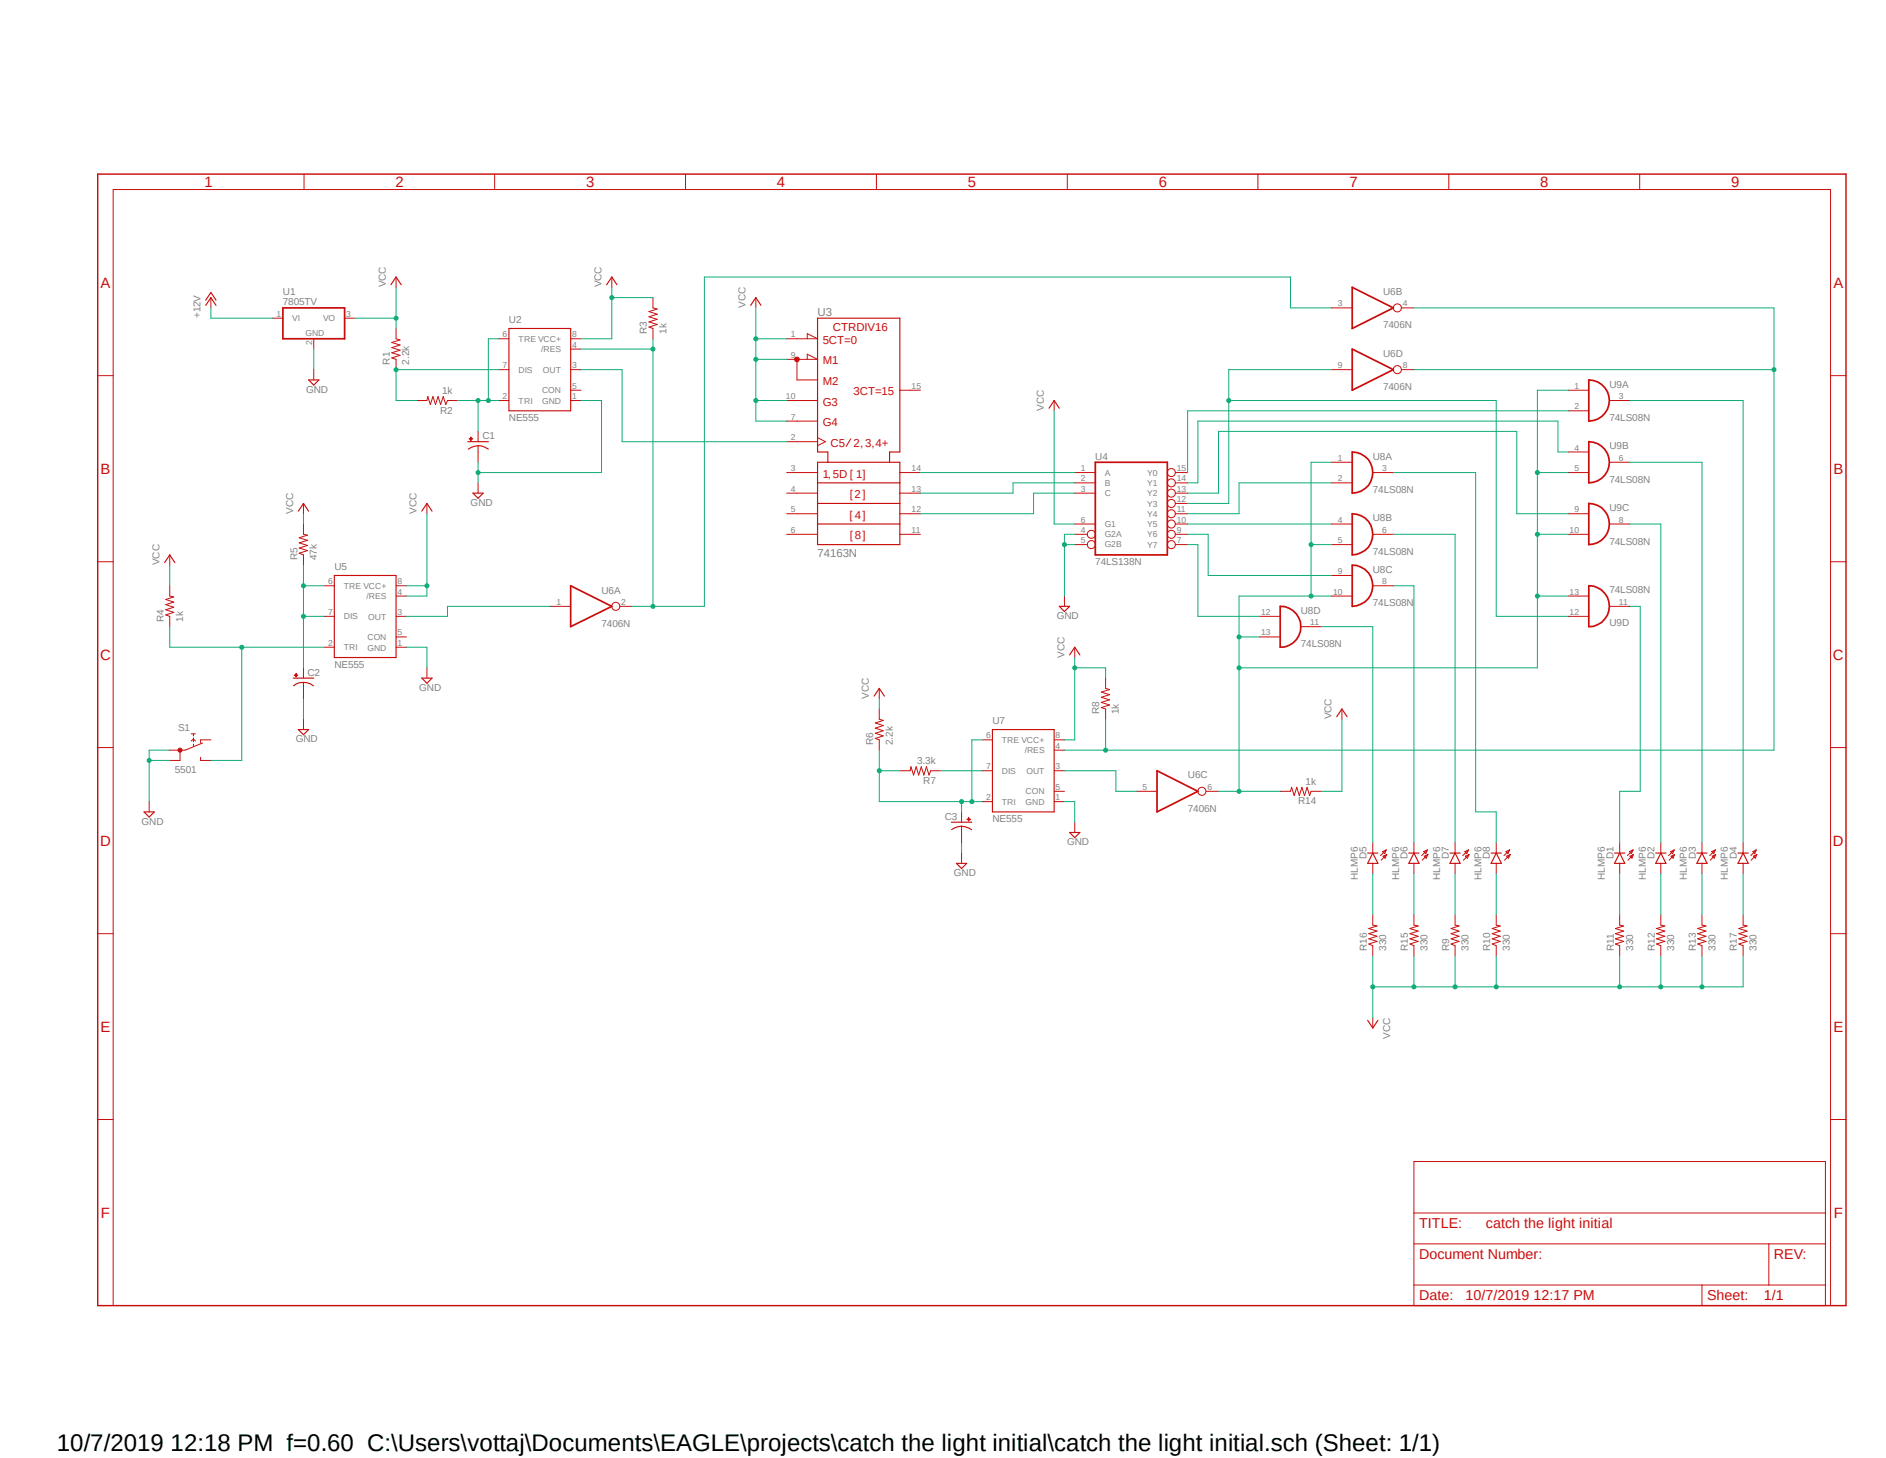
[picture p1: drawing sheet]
<svg xmlns="http://www.w3.org/2000/svg" width="279mm" height="216mm" viewBox="0 0 279 216" stroke-linecap="round" stroke-linejoin="round" font-family="sans-serif">
<path d="M14.1 25.6l259.6 168.1M273.7 25.6l-259.6 168.1" fill="none" stroke="#fff" stroke-width=".15"/>
<path d="M14.5 25.8h259v167.5h-259z" fill="none" stroke="#c90d0c" stroke-width=".21"/>
<g fill="none" stroke="#c90d0c" stroke-width=".15">
<path d="M45 25.8v2.3M73.3 25.8v2.3M101.6 25.8v2.3M129.8 25.8v2.3M158.1 25.8v2.3M186.4 25.8v2.3M214.6 25.8v2.3M242.9 25.8v2.3M14.5 55.6h2.3M40.4 47.1h1.5M46.5 50.2v1.5M51.1 47.1h1.5"/>
<path d="M73.9 50.2h1.5M73.9 54.7h1.5M73.9 59.3h1.5M84.5 50.2h1.6M84.5 54.7h1.6M84.5 59.3h1.6M84.5 57.8h1.6M84.5 51.7h1.6M118.1 50.2h3l-1.5-.8v.8M118.1 59.3h3M119.6 53.2v-.7l1.5 .7h-3v3.1h3M133.3 57.8h1.5"/>
<path d="M271.2 55.6h2.3M118.1 70h3M118.1 73h3M118.1 76.1h3M118.1 79.1h3M118.1 62.4h3M118.1 65.4h3M121.1 64.8l1.2 .6-1.2 .6M126 65l-.7 1.1M133.3 70h1.5M133.3 73h1.5M133.3 76.1h1.5"/>
<path d="M133.3 79.1h1.5M14.5 83.2h2.3M48 86.7h1.5M48 91.3h1.5M48 95.8h1.5M58.7 86.7h1.5M58.7 91.3h1.5M58.7 95.8h1.5M58.7 94.3h1.5M58.7 88.3h1.5M271.2 83.2h2.3M14.5 110.7h2.3"/>
<path d="M145.5 109.6h1.5M145.5 114.1h1.5M145.5 118.7h1.5M156.2 109.6h1.5M156.2 114.1h1.5M156.2 118.7h1.5M156.2 117.2h1.5M156.2 111.1h1.5M271.2 110.7h2.3M14.5 138.3h2.3M271.2 138.3h2.3M14.5 165.8h2.3"/>
<path d="M209.5 172h60.9v21.3h-60.9zM209.5 179.6h60.9M271.2 165.8h2.3M16.8 193.3v-165.2h254.4v165.2M209.5 184.2h60.9M209.5 190.3h60.9M252.1 190.3v3M262 184.2v6.1"/>
</g>
<path d="M41.9 45.6h9.2v4.6h-9.2z" fill="none" stroke="#c90d0c" stroke-width=".25"/>
<path d="M75.4 48.6h9.1v12.2h-9.1zM121.1 68.5h12.2v12.1h-12.2zM121.1 77.6h12.2M121.1 74.5h12.2M121.1 71.5h12.2M122.6 68.5v-1.6h-1.5v-19.8h12.2v19.8h-1.5v1.6M49.5 85.2h9.2v12.2h-9.2zM147 108h9.2v12.2h-9.2z" fill="none" stroke="#c90d0c" stroke-width=".17"/>
<circle cx="118" cy="53.2" r=".36" fill="#c90d0c"/>
<g fill="none" stroke="#c90d0c" stroke-width=".15">
<path d="M116.5 59.3h1.6M116.5 53.2h1.6M116.5 50.2h1.6M134.8 57.8h1.6M197.3 45.6h3M197.3 54.7h3M207.6 45.6h1.9M207.6 54.7h1.9M70.8 66v.9M116.5 79.1h1.6M116.5 76.1h1.6M116.5 73h1.6"/>
<path d="M116.5 70h1.6M116.5 65.4h1.6M116.5 62.4h1.6M134.8 79.1h1.6M134.8 76.1h1.6M134.8 73h1.6M134.8 70h1.6M159.2 79.1h1.9M159.2 73h3.1M159.2 70h3.1M159.2 71.5h3.1M159.2 77.6h3.1"/>
<path d="M174.1 79.1h1.8M174.1 76.1h1.8M174.1 73h1.8M174.1 70h1.8M174.1 71.5h1.8M174.1 77.6h1.8M174.1 74.5h1.8M197.3 71.5h3M197.3 77.6h3M197.3 68.5h3M203.4 79.1h3M203.4 70h3"/>
<path d="M81.5 89.8h3M91.8 89.8h1.9M159.2 80.6h1.9M174.1 80.6h1.8M186.6 91.3h3.1M186.6 94.3h3.1M192.7 92.8h3M197.3 80.6h3M197.3 85.2h3M197.3 88.3h3M203.4 86.7h3M168.4 117.2h3"/>
<path d="M178.7 117.2h1.8"/>
<circle cx="118" cy="53.2" r=".36"/>
<circle cx="207" cy="54.7" r=".6"/>
<circle cx="207" cy="45.6" r=".6"/>
<circle cx="161.7" cy="79.1" r=".6"/>
<circle cx="173.5" cy="73" r=".6"/>
<circle cx="173.5" cy="77.6" r=".6"/>
<circle cx="173.5" cy="74.5" r=".6"/>
<circle cx="173.5" cy="79.1" r=".6"/>
<circle cx="173.5" cy="71.5" r=".6"/>
<circle cx="173.5" cy="70" r=".6"/>
<circle cx="173.5" cy="76.1" r=".6"/>
<circle cx="91.2" cy="89.8" r=".6"/>
<circle cx="161.7" cy="80.6" r=".6"/>
<circle cx="173.5" cy="80.6" r=".6"/>
<circle cx="178.1" cy="117.2" r=".6"/>
</g>
<path d="M200.3 42.5l6.1 3.1-6.1 3zM200.3 51.7l6.1 3-6.1 3.1zM162.3 68.5h10.6v13.7h-10.6zM200.3 66.9a3 3 0 0 1 3.1 3.1 3 3 0 0 1-3.1 3zM200.3 76.1a3 3 0 0 1 3.1 3 3 3 0 0 1-3.1 3.1zM84.5 86.7l6.1 3.1-6.1 3zM189.7 89.8a3 3 0 0 1 3 3 3 3 0 0 1-3 3zM200.3 83.7a3 3 0 0 1 3.1 3 3 3 0 0 1-3.1 3.1zM171.4 114.1l6.1 3.1-6.1 3z" fill="none" stroke="#c90d0c" stroke-width=".25"/>
<path d="M69.3 65.4h3M69.4 66.5a2.41 2.41 0 0 1 2.9 0" fill="none" stroke="#c90d0c" stroke-width=".17"/>
<path d="M69.5 64.9h.5v.1h-.5z" fill-rule="evenodd" fill="#c90d0c"/>
<path d="M69.5 64.9h.5v.1h-.5z" fill="none" stroke="#c90d0c" stroke-width=".15"/>
<path d="M69.7 64.7h.1v.5h-.1z" fill-rule="evenodd" fill="#c90d0c"/>
<path d="M69.7 64.7h.1v.5h-.1zM70.8 63.9v1.5M70.8 66.9v1.6M45 101v.9" fill="none" stroke="#c90d0c" stroke-width=".15"/>
<path d="M43.4 100.4h3.1M43.5 101.6a2.41 2.41 0 0 1 2.9 0" fill="none" stroke="#c90d0c" stroke-width=".17"/>
<path d="M43.6 99.9h.5v.1h-.5z" fill-rule="evenodd" fill="#c90d0c"/>
<path d="M43.6 99.9h.5v.1h-.5z" fill="none" stroke="#c90d0c" stroke-width=".15"/>
<path d="M43.8 99.7h.1v.5h-.1z" fill-rule="evenodd" fill="#c90d0c"/>
<path d="M43.8 99.7h.1v.5h-.1zM45 98.9v1.5M45 101.9v1.6M142.5 122.3v1" fill="none" stroke="#c90d0c" stroke-width=".15"/>
<path d="M140.9 121.8h3.1M141 122.9a2.41 2.41 0 0 1 2.9 0" fill="none" stroke="#c90d0c" stroke-width=".17"/>
<path d="M143.3 121.3h.5v.1h-.5z" fill-rule="evenodd" fill="#c90d0c"/>
<path d="M143.3 121.3h.5v.1h-.5z" fill="none" stroke="#c90d0c" stroke-width=".15"/>
<path d="M143.5 121.1h.1v.5h-.1z" fill-rule="evenodd" fill="#c90d0c"/>
<g fill="none" stroke="#c90d0c" stroke-width=".15">
<path d="M58.7 48.6v1.6l.6 .1-1.3 .4 1.3 .4-1.3 .4 1.3 .4-1.3 .3 1.3 .4-1.3 .4 .7 .2v1.5M61.7 59.3h1.5l.2-.6 .4 1.2 .3-1.2 .4 1.2 .4-1.2 .4 1.2 .4-1.2 .3 1.2 .3-.6h1.5M96.7 44.1v1.5l.7 .2-1.3 .3 1.3 .4-1.3 .4 1.3 .4-1.3 .4 1.3 .3-1.3 .4 .6 .2v1.6M45 77.6v1.5l.6 .1-1.3 .4 1.3 .4-1.3 .4 1.3 .4-1.3 .4 1.3 .3-1.3 .4 .7 .3v1.5M25.1 86.7v1.6l.6 .1-1.1 .4 1.1 .4-1.1 .3 1.1 .4-1.1 .4 1.1 .4-1.1 .4 .5 .2v1.5M28.3 108.7h.7M28.3 109.7l.4-.3 .3 .3M28.7 108.7v.3M28.7 109.3v.6M28.7 110.2v.3M29.7 109.6v.4M29.7 112.1v.5"/>
<path d="M30 110l-2.6 1.1h-.7v1.5M130.3 105v1.5l.6 .2-1.2 .4 1.2 .3-1.2 .4 1.2 .4-1.2 .4 1.2 .4-1.2 .3 .6 .3v1.5M133.3 114.1h1.5l.2-.6 .3 1.3 .4-1.3 .4 1.3 .4-1.3 .4 1.3 .3-1.3 .4 1.3 .3-.7h1.5M163.8 100.4v1.5l.6 .2-1.2 .4 1.2 .4-1.2 .4 1.2 .3-1.2 .4 1.2 .4-1.2 .4 .6 .2v1.5M189.7 117.2h1.5l.1-.6 .4 1.2 .4-1.2 .4 1.2 .4-1.2 .4 1.2 .3-1.2 .4 1.2 .2-.6h1.5M142.5 120.2v1.6M142.5 123.3v1.5M143.5 121.1h.1v.5h-.1zM203.4 135.5v1.5l.6 .1-1.2 .4 1.2 .4-1.2 .4 1.2 .3-1.2 .4 1.2 .4-1.2 .4 .6 .2v1.6M209.5 135.5v1.5l.6 .1-1.2 .4 1.2 .4-1.2 .4 1.2 .3-1.2 .4 1.2 .4-1.2 .4 .6 .2v1.6M215.6 135.5v1.5l.6 .1-1.2 .4 1.2 .4-1.2 .4 1.2 .3-1.2 .4 1.2 .4-1.2 .4 .6 .2v1.6M221.7 135.5v1.5l.5 .1-1.1 .4 1.1 .4-1.1 .4 1.1 .3-1.1 .4 1.1 .4-1.1 .4 .6 .2v1.6"/>
<path d="M239.9 135.5v1.5l.6 .1-1.2 .4 1.2 .4-1.2 .4 1.2 .3-1.2 .4 1.2 .4-1.2 .4 .6 .2v1.6M246 135.5v1.5l.6 .1-1.2 .4 1.2 .4-1.2 .4 1.2 .3-1.2 .4 1.2 .4-1.2 .4 .6 .2v1.6M252.1 135.5v1.5l.6 .1-1.2 .4 1.2 .4-1.2 .4 1.2 .3-1.2 .4 1.2 .4-1.2 .4 .6 .2v1.6M258.2 135.5v1.5l.6 .1-1.2 .4 1.2 .4-1.2 .4 1.2 .3-1.2 .4 1.2 .4-1.2 .4 .6 .2v1.6"/>
</g>
<circle cx="26.7" cy="111.1" r=".3" fill="#c90d0c"/>
<g fill="none" stroke="#c90d0c" stroke-width=".15">
<path d="M31.2 44.1v1.5M46.5 54.7v1.6M58.7 41v1.5M90.6 41v1.5M112 44.1v1.5M156.2 59.3v1.5M232.3 57.8h3.1M238.4 59.3h3.1M45 74.5v1.6M63.2 74.5v1.6M70.8 71.5v1.5M232.3 60.8h3.1"/>
<path d="M232.3 66.9h3.1M232.3 70h3.1M232.3 76.1h3.1M232.3 79.1h3.1M238.4 68.5h3.1M238.4 77.6h3.1M25.1 82.2v1.5M63.2 98.9v1.5M157.7 88.3v1.5M159.2 95.8v1.6M232.3 91.3h3.1M232.3 88.3h3.1"/>
<path d="M238.4 89.8h3.1M22.1 118.7v1.5M25.1 111.1h1.6M25.1 112.6h1.6M29.7 112.6h1.5M29.7 109.6h1.5M45 106.5v1.5M130.3 101.9v1.6M198.8 105v1.5M142.5 126.3v1.5M159.2 121.8v1.5M203.4 124.8v1.5"/>
<path d="M203.4 127.8v1.6M204.8 126.1l.6-.2-.3 .5zM204.9 126.8l.5-.3-.2 .6zM205.4 125.9l-.9 .8M205.4 126.5l-.8 .9M209.5 124.8v1.5M209.5 127.8v1.6M210.9 126.1l.6-.2-.3 .5zM211 126.8l.5-.3-.2 .6zM211.5 125.9l-.9 .8M211.5 126.5l-.8 .9M215.6 124.8v1.5"/>
<path d="M215.6 127.8v1.6M217 126.1l.6-.2-.3 .5zM217.1 126.8l.5-.3-.2 .6zM217.6 125.9l-.9 .8M217.6 126.5l-.8 .9M221.7 124.8v1.5M221.7 127.8v1.6M223.1 126.1l.5-.2-.2 .5zM223.2 126.8l.5-.3-.2 .6zM223.6 125.9l-.8 .8M223.7 126.5l-.8 .9M239.9 124.8v1.5"/>
<path d="M239.9 127.8v1.6M241.4 126.1l.5-.2-.2 .5zM241.5 126.8l.5-.3-.2 .6zM241.9 125.9l-.8 .8M242 126.5l-.8 .9M246 124.8v1.5M246 127.8v1.6M247.5 126.1l.5-.2-.2 .5zM247.6 126.8l.5-.3-.2 .6zM248 125.9l-.8 .8M248.1 126.5l-.8 .9M252.1 124.8v1.5"/>
<path d="M252.1 127.8v1.6M253.6 126.1l.5-.2-.2 .5zM253.7 126.8l.5-.3-.2 .6zM254.1 125.9l-.8 .8M254.2 126.5l-.8 .9M258.2 124.8v1.5M258.2 127.8v1.6M259.7 126.1l.5-.2-.2 .5zM259.8 126.8l.5-.3-.2 .6zM260.2 125.9l-.8 .8M260.3 126.5l-.9 .9M203.4 150.7v1.5"/>
<circle cx="26.7" cy="111.1" r=".3"/>
</g>
<g fill="none" stroke="#c90d0c" stroke-width=".17">
<path d="M30.5 45.2l.7-1.1 .8 1.1M30.5 44.4l.7-1.1 .8 1.1M45.7 56.3h1.5l-.7 .7zM57.9 42.2l.8-1.2 .7 1.2M89.9 42.2l.7-1.2 .8 1.2M111.2 45.2l.8-1.1 .7 1.1M44.2 75.7l.8-1.2 .7 1.2M62.5 75.7l.7-1.2 .8 1.2M70.1 73h1.5l-.8 .8zM155.4 60.5l.8-1.2 .7 1.2M24.4 83.3l.7-1.1 .8 1.1M156.9 89.8h1.6l-.8 .8z"/>
<path d="M158.5 97l.7-1.2 .8 1.2M44.2 108h1.5l-.7 .8zM62.5 100.4h1.5l-.8 .8zM129.5 103.1l.8-1.2 .7 1.2M198 106.1l.8-1.1 .8 1.1M21.3 120.2h1.6l-.8 .8zM141.7 127.8h1.5l-.7 .8zM158.5 123.3h1.5l-.8 .7zM202.6 126.3h1.5M203.4 126.3l.7 1.5h-1.5zM208.7 126.3h1.5M209.5 126.3l.7 1.5h-1.5z"/>
<path d="M214.8 126.3h1.5M215.6 126.3l.7 1.5h-1.5zM220.9 126.3h1.5M221.7 126.3l.7 1.5h-1.5zM239.2 126.3h1.5M239.9 126.3l.8 1.5h-1.5zM245.3 126.3h1.5M246 126.3l.8 1.5h-1.5zM251.4 126.3h1.5M252.1 126.3l.8 1.5h-1.5zM257.5 126.3h1.5M258.2 126.3l.8 1.5h-1.5z"/>
<path d="M202.6 151.1l.8 1.1 .7-1.1"/>
</g>
<path d="M235.4 56.3a3 3 0 0 1 3 3 3 3 0 0 1-3 3.1zM235.4 65.4a3 3 0 0 1 3 3.1 3 3 0 0 1-3 3zM235.4 74.5a3 3 0 0 1 3 3.1 3 3 0 0 1-3 3zM235.4 86.7a3 3 0 0 1 3 3.1 3 3 0 0 1-3 3z" fill="none" stroke="#c90d0c" stroke-width=".25"/>
<path d="M31.2 45.6v1.5h9.2M46.5 51.7v3M86.1 59.3h3v10.7h-18.3M70.8 68.5v3" fill="none" stroke="#0dab76" stroke-width=".15"/>
<circle cx="70.8" cy="70" r=".3" fill="#0dab76"/>
<g fill="none" stroke="#0dab76" stroke-width=".15">
<path d="M159.2 79.1h-1.5v9.2M60.2 95.8h3v3.1M157.7 80.6h1.5M45 103.5v3"/>
<circle cx="70.8" cy="70" r=".3"/>
</g>
<circle cx="157.7" cy="80.6" r=".3" fill="#0dab76"/>
<g fill="none" stroke="#0dab76" stroke-width=".15">
<path d="M22.1 112.6h3M25.1 111.1h-3v7.6M157.7 118.7h1.5v3.1M142.5 124.8v1.5"/>
<circle cx="157.7" cy="80.6" r=".3"/>
</g>
<circle cx="22.1" cy="112.6" r=".3" fill="#0dab76"/>
<g fill="none" stroke="#0dab76" stroke-width=".15">
<path d="M52.6 47.1h6.1M58.7 42.5v6.1"/>
<circle cx="22.1" cy="112.6" r=".3"/>
</g>
<circle cx="58.7" cy="47.1" r=".3" fill="#0dab76"/>
<g fill="none" stroke="#0dab76" stroke-width=".15">
<path d="M90.6 42.5v7.7h-4.5M90.6 44.1h6.1"/>
<circle cx="58.7" cy="47.1" r=".3"/>
</g>
<circle cx="90.6" cy="44.1" r=".3" fill="#0dab76"/>
<g fill="none" stroke="#0dab76" stroke-width=".15">
<path d="M63.2 76.1v12.2h-3M25.1 83.7v3M60.2 86.7h3"/>
<circle cx="90.6" cy="44.1" r=".3"/>
</g>
<circle cx="63.2" cy="86.7" r=".3" fill="#0dab76"/>
<g fill="none" stroke="#0dab76" stroke-width=".15">
<path d="M112 45.6v4.6h4.5M112 59.3v3.1h4.5M45 76.1v1.5"/>
<circle cx="63.2" cy="86.7" r=".3"/>
</g>
<circle cx="112" cy="50.2" r=".3" fill="#0dab76"/>
<g fill="none" stroke="#0dab76" stroke-width=".15">
<path d="M112 50.2v9.1h4.5"/>
<circle cx="112" cy="50.2" r=".3"/>
</g>
<circle cx="112" cy="59.3" r=".3" fill="#0dab76"/>
<g fill="none" stroke="#0dab76" stroke-width=".15">
<path d="M112 53.2h4.5"/>
<circle cx="112" cy="59.3" r=".3"/>
</g>
<circle cx="112" cy="53.2" r=".3" fill="#0dab76"/>
<g fill="none" stroke="#0dab76" stroke-width=".15">
<path d="M156.2 60.8v16.8h3M159.2 97.4v12.2h-1.5M159.2 98.9h4.6"/>
<circle cx="112" cy="53.2" r=".3"/>
</g>
<circle cx="159.2" cy="98.9" r=".3" fill="#0dab76"/>
<g fill="none" stroke="#0dab76" stroke-width=".15">
<path d="M163.8 98.9v1.5M130.3 103.5v1.5M198.8 106.5v10.7h-3.1M203.4 141.6v9.1M209.5 141.6v4.5h-6.1"/>
<circle cx="159.2" cy="98.9" r=".3"/>
</g>
<circle cx="203.4" cy="146.1" r=".3" fill="#0dab76"/>
<g fill="none" stroke="#0dab76" stroke-width=".15">
<path d="M215.6 141.6v4.5h-6.1"/>
<circle cx="203.4" cy="146.1" r=".3"/>
</g>
<circle cx="209.5" cy="146.1" r=".3" fill="#0dab76"/>
<g fill="none" stroke="#0dab76" stroke-width=".15">
<path d="M221.7 141.6v4.5h-6.1"/>
<circle cx="209.5" cy="146.1" r=".3"/>
</g>
<circle cx="215.6" cy="146.1" r=".3" fill="#0dab76"/>
<g fill="none" stroke="#0dab76" stroke-width=".15">
<path d="M258.2 141.6v4.5h-6.1"/>
<circle cx="215.6" cy="146.1" r=".3"/>
</g>
<circle cx="221.7" cy="146.1" r=".3" fill="#0dab76"/>
<g fill="none" stroke="#0dab76" stroke-width=".15">
<path d="M221.7 146.1h30.4M239.9 141.6v4.5"/>
<circle cx="221.7" cy="146.1" r=".3"/>
</g>
<circle cx="239.9" cy="146.1" r=".3" fill="#0dab76"/>
<g fill="none" stroke="#0dab76" stroke-width=".15">
<path d="M246 141.6v4.5"/>
<circle cx="239.9" cy="146.1" r=".3"/>
</g>
<circle cx="246" cy="146.1" r=".3" fill="#0dab76"/>
<g fill="none" stroke="#0dab76" stroke-width=".15">
<path d="M252.1 141.6v4.5"/>
<circle cx="246" cy="146.1" r=".3"/>
</g>
<circle cx="252.1" cy="146.1" r=".3" fill="#0dab76"/>
<g fill="none" stroke="#0dab76" stroke-width=".15">
<path d="M70.8 59.3h3.1M73.9 50.2h-1.6v9.1"/>
<circle cx="252.1" cy="146.1" r=".3"/>
</g>
<circle cx="72.3" cy="59.3" r=".3" fill="#0dab76"/>
<g fill="none" stroke="#0dab76" stroke-width=".15">
<path d="M67.8 59.3h3v4.6"/>
<circle cx="72.3" cy="59.3" r=".3"/>
</g>
<circle cx="70.8" cy="59.3" r=".3" fill="#0dab76"/>
<g fill="none" stroke="#0dab76" stroke-width=".15">
<path d="M73.9 54.7h-15.2v4.6h3"/>
<circle cx="70.8" cy="59.3" r=".3"/>
</g>
<circle cx="58.7" cy="54.7" r=".3" fill="#0dab76"/>
<g fill="none" stroke="#0dab76" stroke-width=".15">
<path d="M86.1 54.7h6.1v10.7h24.3M86.1 51.7h10.6M96.7 50.2v39.6h-3"/>
<circle cx="58.7" cy="54.7" r=".3"/>
</g>
<circle cx="96.7" cy="51.7" r=".3" fill="#0dab76"/>
<g fill="none" stroke="#0dab76" stroke-width=".15">
<path d="M104.4 41v48.8h-7.7"/>
<circle cx="96.7" cy="51.7" r=".3"/>
</g>
<circle cx="96.7" cy="89.8" r=".3" fill="#0dab76"/>
<g fill="none" stroke="#0dab76" stroke-width=".15">
<path d="M104.4 41h86.8v4.6h6.1M25.1 92.8v3h22.9M35.8 95.8v16.8h-4.6M81.5 89.8h-15.2v1.5h-6.1"/>
<circle cx="96.7" cy="89.8" r=".3"/>
</g>
<circle cx="35.8" cy="95.8" r=".3" fill="#0dab76"/>
<g fill="none" stroke="#0dab76" stroke-width=".15">
<path d="M45 91.3h3M48 86.7h-3v12.2"/>
<circle cx="35.8" cy="95.8" r=".3"/>
</g>
<circle cx="45" cy="91.3" r=".3" fill="#0dab76"/>
<g fill="none" stroke="#0dab76" stroke-width=".15">
<path d="M45 83.7v3"/>
<circle cx="45" cy="91.3" r=".3"/>
</g>
<circle cx="45" cy="86.7" r=".3" fill="#0dab76"/>
<g fill="none" stroke="#0dab76" stroke-width=".15">
<path d="M182 59.3h39.7v32h10.6M197.3 54.7h-15.3v19.8h-6.1M136.4 70h22.8M159.2 71.5h-9.1v1.5h-13.7M159.2 73h-6.1v3.1h-16.7M175.9 79.1h3.1v6.1h18.3M175.9 77.6h21.4M197.3 71.5h-13.7v4.6h-7.7M175.9 80.6h1.6v10.7h9.1"/>
<circle cx="45" cy="86.7" r=".3"/>
</g>
<circle cx="182" cy="59.3" r=".3" fill="#0dab76"/>
<g fill="none" stroke="#0dab76" stroke-width=".15">
<path d="M209.5 54.7h53.3v56.4h-105.1M175.9 73h4.6v-9.1h44.2v12.2h7.6M232.3 60.8h-56.4v9.2M232.3 66.9h-1.5v-4.5h-53.3v9.1h-1.6M163.8 106.5v4.6"/>
<circle cx="182" cy="59.3" r=".3"/>
</g>
<circle cx="163.8" cy="111.1" r=".3" fill="#0dab76"/>
<g fill="none" stroke="#0dab76" stroke-width=".15">
<path d="M209.5 45.6h53.3v9.1"/>
<circle cx="163.8" cy="111.1" r=".3"/>
</g>
<circle cx="262.8" cy="54.7" r=".3" fill="#0dab76"/>
<g fill="none" stroke="#0dab76" stroke-width=".15">
<path d="M144 118.7h-1.5v1.5"/>
<circle cx="262.8" cy="54.7" r=".3"/>
</g>
<circle cx="142.5" cy="118.7" r=".3" fill="#0dab76"/>
<g fill="none" stroke="#0dab76" stroke-width=".15">
<path d="M133.3 114.1h-3v4.6h12.2M145.5 109.6h-1.5v9.1h1.5"/>
<circle cx="142.5" cy="118.7" r=".3"/>
</g>
<circle cx="144" cy="118.7" r=".3" fill="#0dab76"/>
<g fill="none" stroke="#0dab76" stroke-width=".15">
<path d="M130.3 111.1v3"/>
<circle cx="144" cy="118.7" r=".3"/>
</g>
<circle cx="130.3" cy="114.1" r=".3" fill="#0dab76"/>
<g fill="none" stroke="#0dab76" stroke-width=".15">
<path d="M232.3 57.8h-4.5v21.3h4.5M227.8 70h4.5M139.4 114.1h6.1M157.7 114.1h7.6v3.1h3.1"/>
<circle cx="130.3" cy="114.1" r=".3"/>
</g>
<circle cx="227.8" cy="70" r=".3" fill="#0dab76"/>
<g fill="none" stroke="#0dab76" stroke-width=".15">
<path d="M227.8 79.1v9.2"/>
<circle cx="227.8" cy="70" r=".3"/>
</g>
<circle cx="227.8" cy="79.1" r=".3" fill="#0dab76"/>
<g fill="none" stroke="#0dab76" stroke-width=".15">
<path d="M197.3 68.5h-3.1v12.1h3.1M183.6 88.3v6h3M227.8 88.3h4.5"/>
<circle cx="227.8" cy="79.1" r=".3"/>
</g>
<circle cx="194.2" cy="80.6" r=".3" fill="#0dab76"/>
<g fill="none" stroke="#0dab76" stroke-width=".15">
<path d="M183.6 88.3h13.7M194.2 80.6v7.7"/>
<circle cx="194.2" cy="80.6" r=".3"/>
</g>
<circle cx="194.2" cy="88.3" r=".3" fill="#0dab76"/>
<g fill="none" stroke="#0dab76" stroke-width=".15">
<path d="M183.6 98.9v18.3"/>
<circle cx="194.2" cy="88.3" r=".3"/>
</g>
<circle cx="183.6" cy="94.3" r=".3" fill="#0dab76"/>
<g fill="none" stroke="#0dab76" stroke-width=".15">
<path d="M183.6 94.3v4.6M180.5 117.2h9.2"/>
<circle cx="183.6" cy="94.3" r=".3"/>
</g>
<circle cx="183.6" cy="117.2" r=".3" fill="#0dab76"/>
<g fill="none" stroke="#0dab76" stroke-width=".15">
<path d="M227.8 88.3v10.6h-44.2"/>
<circle cx="183.6" cy="117.2" r=".3"/>
</g>
<circle cx="227.8" cy="88.3" r=".3" fill="#0dab76"/>
<circle cx="227.8" cy="88.3" r=".3" fill="none" stroke="#0dab76" stroke-width=".15"/>
<circle cx="183.6" cy="98.9" r=".3" fill="#0dab76"/>
<g fill="none" stroke="#0dab76" stroke-width=".15">
<path d="M241.5 59.3h16.7v65.5M206.4 79.1h9.2v45.7M206.4 70h12.2v50.2h3.1v4.6M241.5 77.6h4.5v47.2M241.5 68.5h10.6v56.3M195.7 92.8h7.7v32M206.4 86.7h3.1v38.1M241.5 89.8h1.5v27.4h-3.1v7.6M203.4 129.4v6.1M209.5 129.4v6.1M215.6 129.4v6.1M221.7 129.4v6.1"/>
<path d="M239.9 129.4v6.1M246 129.4v6.1M252.1 129.4v6.1M258.2 129.4v6.1"/>
<circle cx="183.6" cy="98.9" r=".3"/>
</g>
<text font-size="3.6" x="8.4" y="214.9">10/7/2019 12:18 PM f=0.60 C:\Users\vottaj\Documents\EAGLE\projects\catch the light initial\catch the light initial.sch (Sheet: 1/1)</text>
<g font-size="2.2" fill="#c90d0c">
<text x="30.3" y="27.7">1</text>
<text x="58.6" y="27.7">2</text>
<text x="86.8" y="27.7">3</text>
<text x="115.1" y="27.7">4</text>
<text x="143.4" y="27.7">5</text>
<text x="171.7" y="27.7">6</text>
<text x="199.9" y="27.7">7</text>
<text x="228.2" y="27.7">8</text>
<text x="256.5" y="27.7">9</text>
<text x="14.9" y="42.6">A</text>
<text x="271.6" y="42.6">A</text>
<text x="14.9" y="70.1">B</text>
<text x="271.6" y="70.1">B</text>
<text x="14.8" y="97.7">C</text>
<text x="271.5" y="97.7">C</text>
<text x="14.8" y="125.3">D</text>
<text x="271.5" y="125.3">D</text>
<text x="14.9" y="152.8">E</text>
<text x="271.6" y="152.8">E</text>
<text x="14.9" y="180.3">F</text>
<text x="271.7" y="180.3">F</text>
</g>
<g font-size="2.1" fill="#c90d0c">
<text x="210.2" y="181.9">TITLE:</text>
<text x="220.1" y="181.9">catch the light initial</text>
<text x="210.2" y="186.5">Document Number:</text>
<text x="262.8" y="186.5">REV:</text>
<text x="210.2" y="192.6">Date:</text>
<text x="217.1" y="192.6">10/7/2019 12:17 PM</text>
<text x="252.9" y="192.6">Sheet:</text>
<text x="261.3" y="192.6">1/1</text>
</g>
<g font-size="1.7" fill="#808080">
<text x="121.1" y="46.7">U3</text>
<text x="121.1" y="82.5">74163N</text>
</g>
<g font-size="1.7" fill="#c90d0c">
<text x="121.9" y="54">M1</text>
<text x="121.9" y="50.9">5CT=0</text>
<text x="123.4" y="49">CTRDIV16</text>
<text x="121.9" y="57">M2</text>
<text x="126.4" y="58.5">3CT=15</text>
<text x="121.9" y="60.1">G3</text>
<text x="121.9" y="63.1">G4</text>
<text x="121.9" y="70.7">1, 5D [ 1]</text>
<text x="123" y="66.2">C5</text>
<text x="126.4" y="66.2">2, 3,4+</text>
<text x="125.9" y="76.8">[ 4]</text>
<text x="125.9" y="73.8">[2]</text>
<text x="125.9" y="79.9">[ 8]</text>
</g>
<g font-size="1.5" fill="#808080">
<text x="29.7" y="47.1" transform="rotate(-90 29.7 47.1)">+12V</text>
<text x="41.9" y="45.2">7805TV</text>
<text x="41.9" y="43.7">U1</text>
<text x="57.2" y="42.5" transform="rotate(-90 57.2 42.5)">VCC</text>
<text x="75.4" y="47.9">U2</text>
<text x="89.1" y="42.5" transform="rotate(-90 89.1 42.5)">VCC</text>
<text x="110.4" y="45.6" transform="rotate(-90 110.4 45.6)">VCC</text>
<text x="204.9" y="43.7">U6B</text>
<text x="57.7" y="54" transform="rotate(-90 57.7 54)">R1</text>
<text x="60.6" y="54" transform="rotate(-90 60.6 54)">2.2k</text>
<text x="95.8" y="49.4" transform="rotate(-90 95.8 49.4)">R3</text>
<text x="98.7" y="49.4" transform="rotate(-90 98.7 49.4)">1k</text>
<text x="204.9" y="48.6">7406N</text>
<text x="204.9" y="52.8">U6D</text>
<text x="45.3" y="58.2">GND</text>
<text x="65.5" y="58.4">1k</text>
<text x="204.9" y="57.8">7406N</text>
<text x="238.4" y="57.4">U9A</text>
<text x="65.2" y="61.3">R2</text>
<text x="71.5" y="65">C1</text>
<text x="75.4" y="62.4">NE555</text>
<text x="154.6" y="60.8" transform="rotate(-90 154.6 60.8)">VCC</text>
<text x="238.4" y="62.4">74LS08N</text>
<text x="162.3" y="68.1">U4</text>
<text x="203.4" y="68.1">U8A</text>
<text x="238.4" y="71.5">74LS08N</text>
<text x="238.4" y="66.5">U9B</text>
<text x="43.4" y="76.1" transform="rotate(-90 43.4 76.1)">VCC</text>
<text x="61.7" y="76.1" transform="rotate(-90 61.7 76.1)">VCC</text>
<text x="69.7" y="74.9">GND</text>
<text x="203.4" y="73">74LS08N</text>
<text x="203.4" y="77.2">U8B</text>
<text x="238.4" y="75.7">U9C</text>
<text x="23.6" y="83.7" transform="rotate(-90 23.6 83.7)">VCC</text>
<text x="44.1" y="82.9" transform="rotate(-90 44.1 82.9)">R5</text>
<text x="46.9" y="82.9" transform="rotate(-90 46.9 82.9)">47k</text>
<text x="162.3" y="83.7">74LS138N</text>
<text x="203.4" y="82.2">74LS08N</text>
<text x="238.4" y="80.6">74LS08N</text>
<text x="49.5" y="84.5">U5</text>
<text x="89.1" y="87.9">U6A</text>
<text x="203.4" y="89.8">74LS08N</text>
<text x="203.4" y="84.8">U8C</text>
<text x="238.4" y="87.8">74LS08N</text>
<text x="24.3" y="92.1" transform="rotate(-90 24.3 92.1)">R4</text>
<text x="27.1" y="92.1" transform="rotate(-90 27.1 92.1)">1k</text>
<text x="89.1" y="92.8">7406N</text>
<text x="156.6" y="91.7">GND</text>
<text x="192.7" y="95.8">74LS08N</text>
<text x="192.7" y="90.9">U8D</text>
<text x="238.4" y="92.8">U9D</text>
<text x="45.6" y="100">C2</text>
<text x="49.5" y="98.9">NE555</text>
<text x="157.7" y="97.4" transform="rotate(-90 157.7 97.4)">VCC</text>
<text x="62.1" y="102.3">GND</text>
<text x="128.7" y="103.5" transform="rotate(-90 128.7 103.5)">VCC</text>
<text x="147" y="107.3">U7</text>
<text x="162.9" y="105.7" transform="rotate(-90 162.9 105.7)">R8</text>
<text x="165.7" y="105.7" transform="rotate(-90 165.7 105.7)">1k</text>
<text x="197.3" y="106.5" transform="rotate(-90 197.3 106.5)">VCC</text>
<text x="26.4" y="108.2">S1</text>
<text x="43.8" y="109.9">GND</text>
<text x="129.4" y="110.3" transform="rotate(-90 129.4 110.3)">R6</text>
<text x="132.3" y="110.3" transform="rotate(-90 132.3 110.3)">2.2k</text>
<text x="135.8" y="113.2">3.3k</text>
<text x="25.9" y="114.4">5501</text>
<text x="136.8" y="116.1">R7</text>
<text x="176" y="115.3">U6C</text>
<text x="192.3" y="119.1">R14</text>
<text x="193.4" y="116.2">1k</text>
<text x="21" y="122.1">GND</text>
<text x="140" y="121.4">C3</text>
<text x="147" y="121.8">NE555</text>
<text x="158.1" y="125.2">GND</text>
<text x="176" y="120.2">7406N</text>
<text x="141.3" y="129.8">GND</text>
<text x="201.2" y="130.3" transform="rotate(-90 201.2 130.3)">HLMP6</text>
<text x="202.4" y="127.3" transform="rotate(-90 202.4 127.3)">D5</text>
<text x="207.3" y="130.3" transform="rotate(-90 207.3 130.3)">HLMP6</text>
<text x="208.5" y="127.3" transform="rotate(-90 208.5 127.3)">D6</text>
<text x="213.4" y="130.3" transform="rotate(-90 213.4 130.3)">HLMP6</text>
<text x="214.6" y="127.3" transform="rotate(-90 214.6 127.3)">D7</text>
<text x="219.5" y="130.3" transform="rotate(-90 219.5 130.3)">HLMP6</text>
<text x="220.7" y="127.3" transform="rotate(-90 220.7 127.3)">D8</text>
<text x="237.7" y="130.3" transform="rotate(-90 237.7 130.3)">HLMP6</text>
<text x="239" y="127.3" transform="rotate(-90 239 127.3)">D1</text>
<text x="243.8" y="130.3" transform="rotate(-90 243.8 130.3)">HLMP6</text>
<text x="245.1" y="127.3" transform="rotate(-90 245.1 127.3)">D2</text>
<text x="249.9" y="130.3" transform="rotate(-90 249.9 130.3)">HLMP6</text>
<text x="251.2" y="127.3" transform="rotate(-90 251.2 127.3)">D3</text>
<text x="256" y="130.3" transform="rotate(-90 256 130.3)">HLMP6</text>
<text x="257.3" y="127.3" transform="rotate(-90 257.3 127.3)">D4</text>
<text x="202.5" y="140.8" transform="rotate(-90 202.5 140.8)">R16</text>
<text x="205.4" y="140.8" transform="rotate(-90 205.4 140.8)">330</text>
<text x="208.6" y="140.8" transform="rotate(-90 208.6 140.8)">R15</text>
<text x="211.5" y="140.8" transform="rotate(-90 211.5 140.8)">330</text>
<text x="214.7" y="140.8" transform="rotate(-90 214.7 140.8)">R9</text>
<text x="217.6" y="140.8" transform="rotate(-90 217.6 140.8)">330</text>
<text x="220.8" y="140.8" transform="rotate(-90 220.8 140.8)">R10</text>
<text x="223.6" y="140.8" transform="rotate(-90 223.6 140.8)">330</text>
<text x="239.1" y="140.8" transform="rotate(-90 239.1 140.8)">R11</text>
<text x="241.9" y="140.8" transform="rotate(-90 241.9 140.8)">330</text>
<text x="245.2" y="140.8" transform="rotate(-90 245.2 140.8)">R12</text>
<text x="248" y="140.8" transform="rotate(-90 248 140.8)">330</text>
<text x="251.3" y="140.8" transform="rotate(-90 251.3 140.8)">R13</text>
<text x="254.1" y="140.8" transform="rotate(-90 254.1 140.8)">330</text>
<text x="257.3" y="140.8" transform="rotate(-90 257.3 140.8)">R17</text>
<text x="260.2" y="140.8" transform="rotate(-90 260.2 140.8)">330</text>
<text x="206" y="153.8" transform="rotate(-90 206 153.8)">VCC</text>
</g>
<g font-size="1.3" fill="#808080">
<text x="41" y="46.9">1</text>
<text x="43.3" y="47.6">VI</text>
<text x="47.9" y="47.6">VO</text>
<text x="51.3" y="46.9">3</text>
<text x="198.2" y="45.4">3</text>
<text x="207.8" y="45.4">4</text>
<text x="45.3" y="49.7">GND</text>
<text x="46.3" y="51.1" transform="rotate(-90 46.3 51.1)">2</text>
<text x="74.5" y="50">6</text>
<text x="76.8" y="50.6">TRE VCC+</text>
<text x="80.2" y="52.2">/RES</text>
<text x="84.7" y="50">8</text>
<text x="84.7" y="51.5">4</text>
<text x="117.1" y="53">9</text>
<text x="117.1" y="50">1</text>
<text x="74.5" y="54.5">7</text>
<text x="74.5" y="59.1">2</text>
<text x="76.8" y="55.2">DIS</text>
<text x="76.8" y="59.8">TRI</text>
<text x="80.3" y="59.8">GND</text>
<text x="80.3" y="58.2">CON</text>
<text x="80.4" y="55.2">OUT</text>
<text x="84.7" y="54.5">3</text>
<text x="84.7" y="59.1">1</text>
<text x="84.7" y="57.6">5</text>
<text x="116.4" y="59.1">10</text>
<text x="135" y="57.6">15</text>
<text x="198.2" y="54.5">9</text>
<text x="207.8" y="54.5">8</text>
<text x="233.2" y="57.6">1</text>
<text x="239.8" y="59.1">3</text>
<text x="117.1" y="65.2">2</text>
<text x="117.1" y="62.1">7</text>
<text x="233.2" y="60.6">2</text>
<text x="117.1" y="69.8">3</text>
<text x="135" y="69.8">14</text>
<text x="160.1" y="69.8">1</text>
<text x="160.1" y="71.3">2</text>
<text x="163.7" y="70.4">A</text>
<text x="163.7" y="72">B</text>
<text x="170" y="72">Y1</text>
<text x="170" y="70.4">Y0</text>
<text x="174.3" y="71.3">14</text>
<text x="174.3" y="69.8">15</text>
<text x="198.2" y="68.2">1</text>
<text x="198.2" y="71.3">2</text>
<text x="204.8" y="69.8">3</text>
<text x="233.2" y="66.7">4</text>
<text x="233.2" y="69.8">5</text>
<text x="239.8" y="68.2">6</text>
<text x="117.1" y="75.9">5</text>
<text x="117.1" y="72.8">4</text>
<text x="135" y="72.8">13</text>
<text x="135" y="75.9">12</text>
<text x="160.1" y="72.8">3</text>
<text x="160.1" y="77.4">6</text>
<text x="163.7" y="73.5">C</text>
<text x="170" y="76.5">Y4</text>
<text x="170" y="75">Y3</text>
<text x="170" y="73.5">Y2</text>
<text x="174.3" y="77.4">10</text>
<text x="174.3" y="75.9">11</text>
<text x="174.3" y="74.3">12</text>
<text x="174.3" y="72.8">13</text>
<text x="198.2" y="77.4">4</text>
<text x="233.2" y="75.9">9</text>
<text x="239.8" y="77.4">8</text>
<text x="117.1" y="78.9">6</text>
<text x="135" y="78.9">11</text>
<text x="160.1" y="78.9">4</text>
<text x="160.1" y="80.4">5</text>
<text x="163.7" y="79.5">G2A</text>
<text x="163.7" y="81.1">G2B</text>
<text x="163.7" y="78.1">G1</text>
<text x="170" y="81.1">Y7</text>
<text x="170" y="79.6">Y6</text>
<text x="170" y="78.1">Y5</text>
<text x="174.3" y="80.4">7</text>
<text x="174.3" y="78.9">9</text>
<text x="198.2" y="80.4">5</text>
<text x="204.8" y="78.9">6</text>
<text x="232.5" y="78.9">10</text>
<text x="48.6" y="86.5">6</text>
<text x="50.9" y="87.2">TRE VCC+</text>
<text x="54.3" y="88.7">/RES</text>
<text x="58.9" y="86.5">8</text>
<text x="58.9" y="88.1">4</text>
<text x="82.4" y="89.6">1</text>
<text x="92" y="89.6">2</text>
<text x="197.5" y="88.1">10</text>
<text x="198.2" y="85">9</text>
<text x="204.8" y="86.5">8</text>
<text x="232.5" y="88.1">13</text>
<text x="239.8" y="89.6">11</text>
<text x="48.6" y="91.1">7</text>
<text x="48.6" y="95.6">2</text>
<text x="50.9" y="91.7">DIS</text>
<text x="54.4" y="94.8">CON</text>
<text x="54.6" y="91.8">OUT</text>
<text x="58.9" y="91.1">3</text>
<text x="58.9" y="95.6">1</text>
<text x="58.9" y="94.1">5</text>
<text x="186.8" y="91.1">12</text>
<text x="186.8" y="94.1">13</text>
<text x="194.1" y="92.6">11</text>
<text x="232.5" y="91.1">12</text>
<text x="50.9" y="96.3">TRI</text>
<text x="54.4" y="96.3">GND</text>
<text x="146.1" y="109.3">6</text>
<text x="146.1" y="113.9">7</text>
<text x="148.4" y="110">TRE VCC+</text>
<text x="151.8" y="111.5">/RES</text>
<text x="156.4" y="113.9">3</text>
<text x="156.4" y="109.3">8</text>
<text x="156.4" y="110.9">4</text>
<text x="146.1" y="118.5">2</text>
<text x="148.4" y="114.6">DIS</text>
<text x="148.4" y="119.2">TRI</text>
<text x="151.9" y="119.2">GND</text>
<text x="151.9" y="117.6">CON</text>
<text x="152.1" y="114.6">OUT</text>
<text x="156.4" y="118.5">1</text>
<text x="156.4" y="117">5</text>
<text x="169.2" y="117">5</text>
<text x="178.9" y="117">6</text>
</g>
</svg>
